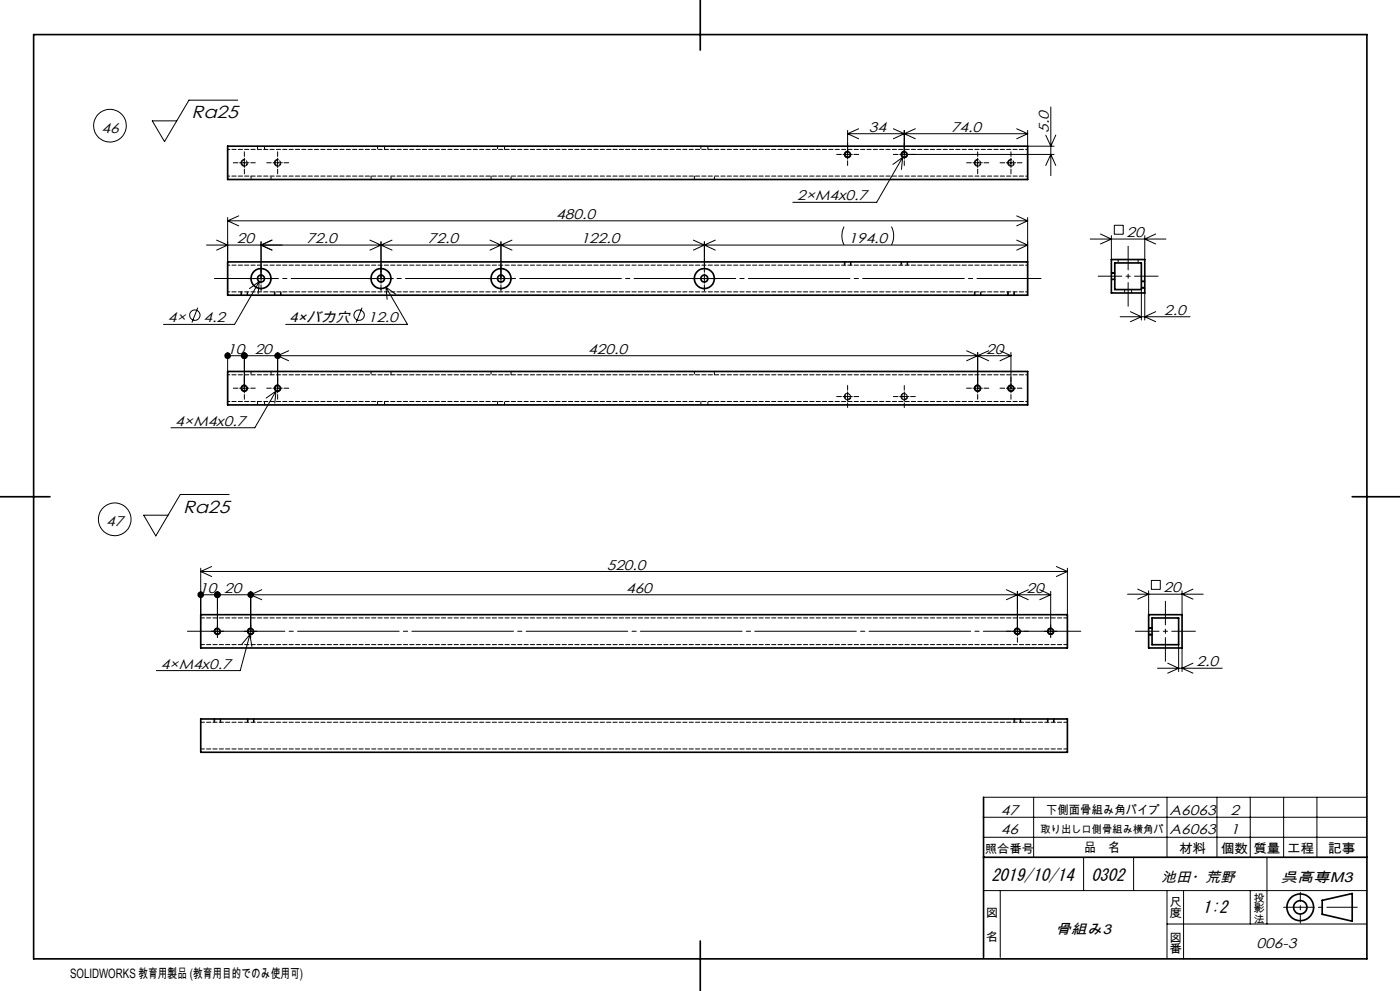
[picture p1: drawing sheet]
<svg xmlns="http://www.w3.org/2000/svg" width="420mm" height="297mm" viewBox="0 0 420 297" stroke-linecap="round" stroke-linejoin="round" font-family="sans-serif">
<g fill="none" stroke="#000" stroke-width=".3">
<path d="M71.3 30h-14.6l-7.3 12.4-3.7-6.2h7.3M254.3 39.1v8.6M257.6 38.6l-3.3 1.5M268 38.6l3.3 1.5M271.3 39.1v8.6M274.6 38.6l-3.3 1.5M305 38.6l3.3 1.5M308.3 39.1v4.7h7.9M315.2 32.1v20.5M70 48.8h1.4M71.9 48.8h2.8M73.3 45.5v1.4"/>
<path d="M73.3 47.4v2.8M73.3 50.7v1.4M73.6 47.8a1 1 0 0 0-1.3 .7 1 1 0 0 0 .7 1.3 1 1 0 0 0 1.3-.7M75.2 48.8h1.4M80 48.8h1.4M81.9 48.8h2.8M83.3 45.5v1.4M83.3 47.4v2.8M83.3 50.7v1.4M83.6 47.8a1 1 0 0 0-1.3 .7 1 1 0 0 0 .7 1.3 1 1 0 0 0 1.3-.7M85.2 48.8h1.4M251 46.3h1.4"/>
<path d="M252.9 46.3h2.8M254.3 40.1h54M254.3 48.2v1.4M254.3 40.1l3.3 1.5M254.6 45.3a1 1 0 0 0-1.3 .7 1 1 0 0 0 .7 1.3 1 1 0 0 0 1.3-.7M256.2 46.3h1.4M268 46.3h1.4M269.9 46.3h46.3M270.8 47.2l-7.8 13.4h-25.2M270.8 47.2l-2.9 2.1M270.8 47.2l-.4 3.6M271.3 48.2v1.4"/>
<path d="M271.3 40.1l3.3 1.5M271.3 40.1l-3.3 1.5M271.6 45.3a1 1 0 0 0-1.3 .7 1 1 0 0 0 .7 1.3 1 1 0 0 0 1.3-.7M290 48.8h1.4M291.9 48.8h2.8M293.3 45.5v1.4M293.3 47.4v2.8M293.3 50.7v1.4M293.5 47.8a1 1 0 0 0-1.2 .7 1 1 0 0 0 .7 1.3 1 1 0 0 0 1.3-.7M295.2 48.8h1.4M300 48.8h1.4M301.9 48.8h2.8"/>
<path d="M303.3 45.5v1.4M303.3 47.4v2.8M303.3 50.7v1.4M303.6 47.8a1 1 0 0 0-1.3 .7 1 1 0 0 0 .7 1.3 1 1 0 0 0 1.3-.7M305.2 48.8h1.4M308.3 40.1l-3.3 1.5M313.7 40.5l1.5 3.3 1.5-3.3M313.7 49.6l1.5-3.3 1.5 3.3M61.9 73.4h246.4M65 72l3.3 1.4-3.3 1.6M68.3 65.2v13.3M68.3 66.2h240"/>
<path d="M68.3 66.2l3.3 1.5M71.6 64.7l-3.3 1.5M78.3 72.5v12.4M81.6 72l-3.3 1.4 3.3 1.6M111 72l3.3 1.4M114.3 72.5v12.4M114.3 73.4l3.3 1.6M114.3 73.4l-3.3 1.6M117.6 72l-3.3 1.4M147 72l3.3 1.4M150.3 72.5v12.4M150.3 73.4l-3.3 1.6"/>
<path d="M150.3 73.4l3.3 1.6M153.6 72l-3.3 1.4M208 72l3.3 1.4M211.3 72.5v9.1M211.3 73.4l3.3 1.6M211.3 73.4l-3.3 1.6M214.6 72l-3.3 1.4M253.2 67.9a6.1 6.1 0 0 0 0 5.5M253.3 78.5v1M255.3 78.5v1M267.4 67.9a6.1 6.1 0 0 1 0 5.5M270.3 78.5v1"/>
<path d="M272.3 78.5v1M305 72l3.3 1.4M305 64.7l3.3 1.5M308.3 73.4l-3.3 1.6M308.3 65.2v13.3M308.3 66.2l-3.3 1.5M327.1 71.6h22.7M330.1 70.1l3.3 1.5-3.3 1.5M333.4 70.6v7.2M334.3 67.5h2.7v2.7h-2.7zM343.4 70.6v7.2M346.7 70.1l-3.3 1.5 3.3 1.5"/>
<path d="M59.3 92.2l-1.7 4.5M72.3 87.5v1M74.3 87.5v1M74.6 83.5h1.8M76.9 83.5h2.8M77.8 84.4l-7.4 12.8h-21.4M77.8 84.4l-3 2.1M77.8 84.4l-.4 3.6M78.3 85.4v1.8M80.2 83.5h1.8M82.3 87.5v1M84.3 87.5v1"/>
<path d="M108.6 92.2l-1.7 4.5M110.6 83.5h1.8M112.9 83.5h2.8M114.3 85.4v1.8M115.8 86.1l6.4 11.1h-36.5M115.8 86.1l.3 3.6M115.8 86.1l2.9 2.1M116.2 83.5h1.8M146.6 83.5h1.8M148.9 83.5h2.8M150.3 85.4v1.8M152.2 83.5h1.8"/>
<path d="M207.6 83.5h1.8M209.9 83.5h2.8M211.3 82.1v2.8M211.3 85.4v1.8M213.2 83.5h1.8M292.3 87.5v1M294.3 87.5v1M302.3 87.5v1M304.3 87.5v1M333.4 81.8h1M333.4 83.8h1M336.1 94.9h20.9"/>
<path d="M339.1 93.4l3.3 1.5-3.3 1.5M342.4 86.8v9.1M342.4 86.3h1M342.4 84.3h1M343.4 87.8v8.1M346.7 93.4l-3.3 1.5 3.3 1.5M68.3 105.6v5.7M68.3 106.6h235M70 116.3h1.4M71.9 116.3h2.8M73.3 118.2v1.5M73.3 105.6v12.2"/>
<path d="M73.6 115.4a.99 .99 0 0 0-1.3 .7 .99 .99 0 0 0 .7 1.2 .99 .99 0 0 0 1.3-.7M75.2 116.3h1.4M80 116.3h1.4M81.9 116.3h2.8M82.8 117.2l-6.4 11h-25.1M82.8 117.2l-3 2.1M82.8 117.2l-.4 3.6M83.3 105.6v12.2M83.3 118.2v1.5M83.6 115.4a.99 .99 0 0 0-1.2 .7 .99 .99 0 0 0 .7 1.2 .99 .99 0 0 0 1.2-.7M85.2 116.3h1.4M86.6 105.1l-3.3 1.5 3.3 1.5"/>
<path d="M251 118.8h1.4M252.9 118.8h2.8M254.3 115.5v1.4M254.3 117.4v2.9M254.6 117.9a.99 .99 0 0 0-1.3 .7 .99 .99 0 0 0 .8 1.2 .99 .99 0 0 0 1.2-.7M256.2 118.8h1.4M268 118.8h1.4M269.9 118.8h2.8M271.3 115.5v1.4M271.3 117.4v2.9M271.6 117.9a.99 .99 0 0 0-1.3 .7 .99 .99 0 0 0 .8 1.2 .99 .99 0 0 0 1.2-.7M273.2 118.8h1.4"/>
<path d="M290 105.1l3.3 1.5M290 116.3h1.4M291.9 116.3h2.8M293.3 105.6v12.2M293.3 106.6l-3.3 1.5M293.3 118.2v1.5M293.3 106.6l3.3 1.5M293.5 115.4a.99 .99 0 0 0-1.2 .7 .99 .99 0 0 0 .7 1.2 .99 .99 0 0 0 1.3-.7M295.2 116.3h1.4M296.6 105.1l-3.3 1.5M300 116.3h1.4M300 105.1l3.3 1.5"/>
<path d="M301.9 116.3h2.8M303.3 118.2v1.5M303.3 105.6v12.2M303.3 106.6l-3.3 1.5M303.6 115.4a.99 .99 0 0 0-1.3 .7 .99 .99 0 0 0 .8 1.2 .99 .99 0 0 0 1.2-.7M305.2 116.3h1.4M254.3 120.8v1.3M271.3 120.8v1.3M68.8 148.2h-14.7l-7.4 12.4-3.6-6.2h7.3M60.2 170.3v13.9M60.2 178.3h255M60.2 171.3h260"/>
<path d="M60.2 171.3l3.3 1.5M63.5 169.8l-3.3 1.5M65.2 177.2v13.4M75.2 177.2v13.4M78.5 176.7l-3.3 1.6 3.3 1.4M301.9 176.7l3.3 1.6M305.2 177.2v13.4M305.2 178.3l-3.3 1.4M305.2 178.3l3.3 1.4M308.5 176.7l-3.3 1.6M311.9 176.7l3.3 1.6M315.2 177.2v13.4"/>
<path d="M315.2 178.3l-3.3 1.4M316.9 169.8l3.3 1.5M320.2 170.3v13.9M320.2 171.3l-3.3 1.5M338.2 178.1h22.8M341.3 176.6l3.3 1.5-3.3 1.5M344.6 177.1v7.1M345.4 174h2.7v2.6h-2.7zM354.6 177.1v7.1M357.9 176.6l-3.3 1.5 3.3 1.5M63.3 189.2h.4M63.8 189.2h2.8"/>
<path d="M65.2 190.7v.4M65.5 188.2a1 1 0 0 0-1.3 .7 1 1 0 0 0 .7 1.3 1 1 0 0 0 1.3-.7M66.7 189.2h.4M73.3 189.2h.4M73.8 189.2h2.8M75 190.2l-2.9 10.8h-25.2M75 190.2l-2.4 2.8M75 190.2l.6 3.5M75.2 190.7v.4M75.5 188.2a.99 .99 0 0 0-1.2 .7 .99 .99 0 0 0 .6 1.3 .99 .99 0 0 0 1.3-.7M76.7 189.2h.4M301.9 189.2h1.4"/>
<path d="M303.8 189.2h2.8M305.2 191.1v1.4M305.5 188.2a1 1 0 0 0-1.3 .7 1 1 0 0 0 .7 1.3 1 1 0 0 0 1.3-.7M307.1 189.2h1.4M313.3 189.2h.4M313.8 189.2h2.8M315.2 190.7v.4M315.5 188.2a1 1 0 0 0-1.2 .7 1 1 0 0 0 .7 1.3 1 1 0 0 0 1.2-.7M316.7 189.2h.4M344.6 188.2h1M344.6 190.2h1M350.3 198.8l3.3 1.5-3.3 1.5"/>
<path d="M353.6 193.2v8.1M354.6 194.2v7.1M357.9 198.8l-3.3 1.5 3.3 1.5M64.2 215.5v1M66.2 215.5v1M74.2 215.5v1M76.2 215.5v1M304.2 215.5v1M306.2 215.5v1M314.2 215.5v1M316.2 215.5v1M347.2 200.3h19.5"/>
<path d="M295.1 238.9h115M310.1 238.9v18M350.1 238.9v18M365.1 238.9v18M375.1 238.9v18M385.1 238.9v18M395.1 238.9v18M295.1 250.9h115M295.1 244.9h115M325.1 256.9v10M340.1 256.9v10M380.1 256.9v20"/>
<path d="M295.1 266.9h115M300.1 266.9v20M350.1 276.9h60M350.1 266.9v20.4M355.1 266.9v20.5M375.1 266.9v10"/>
<circle cx="33" cy="37.7" r="4.9"/>
<circle cx="58.4" cy="94.4" r="1.56"/>
<circle cx="107.7" cy="94.4" r="1.56"/>
<circle cx="34.4" cy="155.6" r="4.9"/>
</g>
<g fill="none" stroke="#000" stroke-width=".5">
<path d="M10.1 10.4h400v277h-400zM210.1 0v15M68.3 43.8h240v10h-240zM68.3 78.5h240v10h-240zM333.4 77.8h10v10h-10zM334.4 78.8h8v8h-8zM68.3 111.3h240v10.1h-240zM0 148.9h15M405.7 148.9h14.3M60.2 184.2h260v10h-260zM344.6 184.2h10v10h-10zM345.6 185.2h8v8h-8z"/>
<path d="M60.2 215.5h260v10h-260zM295.1 238.9v48M295.1 256.9h115M396.7 269.8l9-2v8.3l-9-2.1zM210.1 282v15"/>
<circle cx="254.3" cy="46.3" r=".82"/>
<circle cx="271.3" cy="46.3" r=".82"/>
<circle cx="78.3" cy="83.5" r="1.06"/>
<circle cx="78.3" cy="83.5" r="3"/>
<circle cx="114.3" cy="83.5" r="3"/>
<circle cx="114.3" cy="83.5" r="1.06"/>
<circle cx="150.3" cy="83.5" r="1.06"/>
<circle cx="150.3" cy="83.5" r="3"/>
<circle cx="211.3" cy="83.5" r="1.05"/>
<circle cx="211.3" cy="83.5" r="3"/>
<circle cx="73.3" cy="116.3" r=".83"/>
<circle cx="83.3" cy="116.3" r=".84"/>
<circle cx="293.3" cy="116.4" r=".83"/>
<circle cx="303.3" cy="116.3" r=".83"/>
<circle cx="65.2" cy="189.2" r=".83"/>
<circle cx="75.2" cy="189.2" r=".82"/>
<circle cx="305.2" cy="189.2" r=".83"/>
<circle cx="315.2" cy="189.2" r=".82"/>
<circle cx="390.1" cy="271.9" r="4"/>
<circle cx="390.1" cy="271.9" r="2"/>
</g>
<path d="M324.2 189.2h-268" fill="none" stroke="#000" stroke-width=".3" stroke-dasharray="30.5 1.3 1.3 1.3" stroke-dashoffset="1.3"/>
<path d="M338.4 91.8v-18M347.4 82.8h-18M340.6 189.2h18M349.6 180.2v18" fill="none" stroke="#000" stroke-width=".3" stroke-dasharray="30.5 1.3 1.3 1.3" stroke-dashoffset="23.4"/>
<path d="M312.3 83.5h-248" fill="none" stroke="#000" stroke-width=".3" stroke-dasharray="30.5 1.3 1.3 1.3" stroke-dashoffset="11.3"/>
<path d="M390.1 276.7v-9.3" fill="none" stroke="#000" stroke-width=".3" stroke-dasharray="30.5 1.3 1.3 1.3" stroke-dashoffset="27.8"/>
<path d="M385.1 271.9h22.1" fill="none" stroke="#000" stroke-width=".3" stroke-dasharray="30.5 1.3 1.3 1.3" stroke-dashoffset="21.3"/>
<path d="M72.5 48.8a.82 .82 0 0 0 1.1 .7 .82 .82 0 0 0 .3-1.3 .82 .82 0 0 0-1.3 .3l-.1 .3M82.5 48.8a.82 .82 0 0 0 1.1 .7 .82 .82 0 0 0 .3-1.3 .82 .82 0 0 0-1.3 .3l-.1 .3M292.5 48.8a.82 .82 0 0 0 1.1 .7 .82 .82 0 0 0 .3-1.3 .82 .82 0 0 0-1.3 .3l-.1 .3M302.5 48.8a.82 .82 0 0 0 1.1 .7 .82 .82 0 0 0 .3-1.3 .82 .82 0 0 0-1.3 .3l-.1 .3M333.4 81.8v.1M255.1 118.8a.82 .82 0 0 0-1.1-.7 .82 .82 0 0 0-.3 1.3 .82 .82 0 0 0 1.4-.3v-.3M272.1 118.8a.82 .82 0 0 0-1.1-.7 .82 .82 0 0 0-.3 1.3 .82 .82 0 0 0 1.4-.3v-.3" fill="none" stroke="#000" stroke-width=".3" stroke-dasharray="1.3 .6"/>
<g fill="#000">
<path d="M72.7 105.8l-.4 .8h1h-1a1.01 1.01 0 0 0 1.2 1 1.01 1.01 0 0 0 .7-1.4 1.01 1.01 0 0 0-1.5-.4zM82.4 106.1a1.01 1.01 0 0 0 .6 1.5 1.01 1.01 0 0 0 1.3-1h-1h1a1.02 1.02 0 0 0-.7-.9 1.02 1.02 0 0 0-1.2 .4z"/>
<path d="M72.7 105.8a1.01 1.01 0 0 0 .1 1.7 1.01 1.01 0 0 0 1.5-.9h-1h1l-.1-.4-.5-.5zM67.6 105.9l-.3 .7h1h-1a1 1 0 0 0 1.3 1 1 1 0 0 0 .6-1.5 1 1 0 0 0-1.6-.2z"/>
<path d="M64.6 177.5l-.4 .8h1h-1a1 1 0 0 0 1.2 .9 1 1 0 0 0 .7-1.4 1 1 0 0 0-1.5-.3zM74.4 177.7a1 1 0 0 0 .5 1.5 1 1 0 0 0 1.3-.9h-1h1a.99 .99 0 0 0-.7-1 .99 .99 0 0 0-1.1 .4z"/>
<path d="M64.5 177.6a1 1 0 0 0 .4 1.6 1 1 0 0 0 1.3-.9h-1h1a1.01 1.01 0 0 0-.6-1 1.01 1.01 0 0 0-1.1 .3zM59.4 177.6l-.2 .7h1h-1a1 1 0 0 0 1.4 .9 1 1 0 0 0 .4-1.6 1 1 0 0 0-1.6 0z"/>
</g>
<g fill="none" stroke="#000" stroke-width=".3" stroke-dasharray="1.3 .6" stroke-dashoffset=".5">
<path d="M75.3 52.8v1M77.3 43.8v1M79.4 44.8v-1M81.3 53.8v-1M111.3 52.8v1M113.3 43.8v1M115.4 44.8v-1M117.3 53.8v-1M147.3 52.8v1M149.3 43.8v1M151.4 44.8v-1M153.3 53.8v-1"/>
<path d="M208.3 52.8v1M210.3 43.8v1M212.4 44.8v-1M214.3 53.8v-1M253.5 78.5v1M255.1 79.5v-1M270.5 78.5v1M272.1 79.5v-1M335.4 77.8v1M341.4 78.8v-1M72.5 87.5v1M74.1 88.5v-1"/>
<path d="M82.5 87.5v1M84.1 88.5v-1M292.5 87.5v1M294.1 88.5v-1M302.5 87.5v1M304.1 88.5v-1M333.4 83.6h1M334.4 81.9h-1M337.4 86.8v1M339.5 87.8v-1M342.4 86.1h1M343.4 84.4h-1"/>
<path d="M75.3 111.3v1M81.3 112.3v-1M111.3 111.3v1M117.3 112.3v-1M147.3 111.3v1M153.3 112.3v-1M208.3 111.3v1M214.3 112.3v-1M77.3 120.3v1M79.4 121.3v-1M113.3 120.3v1M115.4 121.3v-1"/>
<path d="M149.3 120.3v1M151.4 121.3v-1M210.3 120.3v1M212.4 121.3v-1M344.6 190h1M345.6 188.4h-1M64.4 215.5v1M66.1 216.5v-1M74.4 215.5v1M76.1 216.5v-1M304.4 215.5v1M306.1 216.5v-1"/>
<path d="M314.4 215.5v1M316.1 216.5v-1"/>
</g>
<path d="M308.3 44.8h-240M308.3 52.8h-240M308.3 79.5h-240M308.3 87.5h-240M308.3 112.3h-240M308.3 120.3h-240" fill="none" stroke="#000" stroke-width=".3" stroke-dasharray="1.3 .6" stroke-dashoffset=".7"/>
<path d="M320.2 193.2h-260M320.2 185.2h-260M320.2 216.5h-260M320.2 224.5h-260" fill="none" stroke="#000" stroke-width=".3" stroke-dasharray="1.3 .6" stroke-dashoffset=".2"/>
<g font-size="5.2">
<text x="57.5" y="35.5">Ra25</text>
<text x="54.9" y="153.7">Ra25</text>
</g>
<g font-size="5.1">
<text x="297.4" y="263.9">2019/10/14</text>
<text x="327.4" y="263.9">0302</text>
<text x="360.8" y="273.5">1:2</text>
</g>
<g font-size="4.2">
<text x="30.4" y="39.7">46</text>
<text x="260.6" y="39.5">34</text>
<text x="285.3" y="39.5">74.0</text>
<text x="314.7" y="39.8" transform="rotate(-90 314.7 39.8)">5.0</text>
<text x="166.9" y="65.6">480.0</text>
<text x="239.2" y="60.1">2×M4x0.7</text>
<text x="337.9" y="71">20</text>
<text x="71.1" y="72.9">20</text>
<text x="92" y="72.9">72.0</text>
<text x="128.4" y="72.9">72.0</text>
<text x="174.2" y="72.9">122.0</text>
<text x="254.5" y="72.9">194.0</text>
<text x="349.3" y="94.3">2.0</text>
<text x="50.3" y="96.6">4×</text>
<text x="61" y="96.6">4.2</text>
<text x="87" y="96.6">4×バカ穴</text>
<text x="110.3" y="96.6">12.0</text>
<text x="68.1" y="106">10</text>
<text x="76.4" y="106">20</text>
<text x="176.5" y="106">420.0</text>
<text x="295.8" y="106">20</text>
<text x="52.6" y="127.6">4×M4x0.7</text>
<text x="31.9" y="157.7">47</text>
<text x="182" y="170.7">520.0</text>
<text x="59.8" y="177.6">10</text>
<text x="67.3" y="177.6">20</text>
<text x="187.8" y="177.6">460</text>
<text x="308" y="177.6">20</text>
<text x="349.1" y="177.4">20</text>
<text x="48.2" y="200.4">4×M4x0.7</text>
<text x="358.9" y="199.7">2.0</text>
<text x="300.3" y="244.1">47</text>
<text x="350.9" y="244.1">A6063</text>
<text x="369.1" y="244.1">2</text>
<text x="300.3" y="249.9">46</text>
<text x="350.9" y="249.9">A6063</text>
<text x="369.1" y="249.9">1</text>
<text x="348.4" y="264.4">池田・荒野</text>
<text x="384.2" y="264.4">呉高専M3</text>
<text x="316.7" y="280">骨組み3</text>
<text x="377" y="284.1">006-3</text>
</g>
<g font-size="3.9">
<text x="325.2" y="255.5">品　名</text>
<text x="353.7" y="255.6">材料</text>
<text x="366.2" y="255.6">個数</text>
<text x="376" y="255.6">質量</text>
<text x="386.1" y="255.6">工程</text>
<text x="398.4" y="255.6">記事</text>
<text x="21" y="293">SOLIDWORKS 教育用製品 (教育用目的でのみ使用可)</text>
</g>
<g font-size="3.5">
<text x="313.9" y="244">下側面骨組み角パイプ</text>
<text x="295.4" y="255.6">照合番号</text>
<text x="295.8" y="274.9">図</text>
<text x="350.8" y="271.4">尺</text>
<text x="350.8" y="274.9">度</text>
<text x="295.8" y="282">名</text>
<text x="350.8" y="282.2">図</text>
<text x="350.8" y="285.8">番</text>
</g>
<g font-size="3.2">
<text x="312.2" y="249.7">取り出し口側骨組み横角パ</text>
<text x="376" y="270.2">投</text>
<text x="376" y="273.4">影</text>
<text x="376" y="276.5">法</text>
</g>
</svg>
